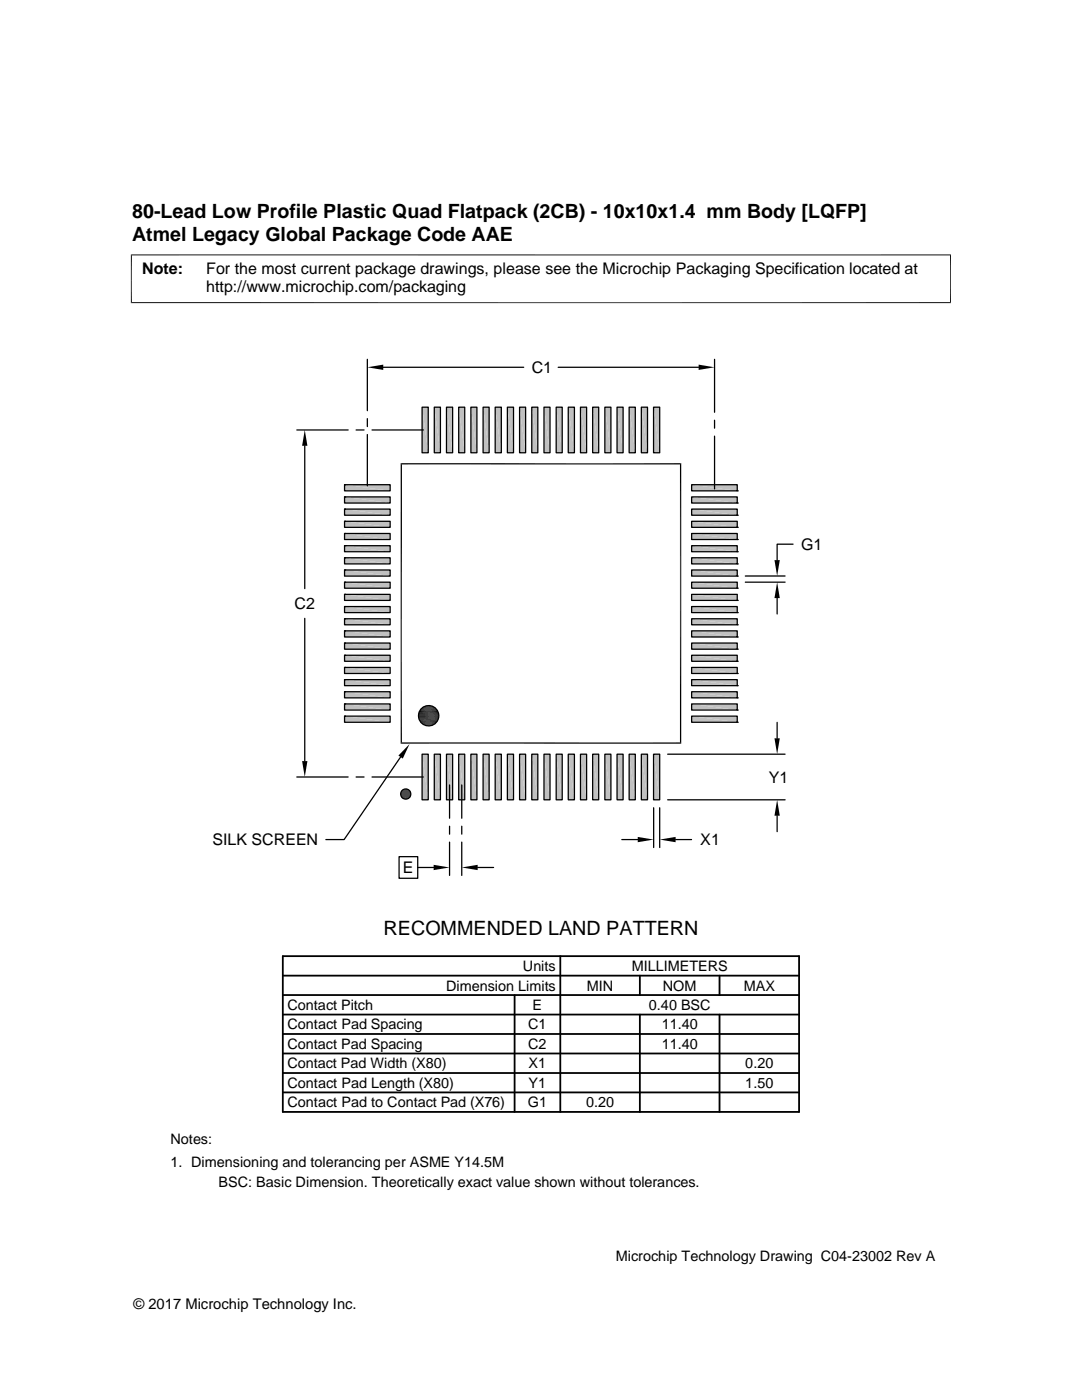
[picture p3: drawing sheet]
<svg xmlns="http://www.w3.org/2000/svg" width="216mm" height="279mm" viewBox="0 0 216 279" stroke-linecap="round" stroke-linejoin="round" font-family="sans-serif">
<g fill="#c0c0c0">
<path d="M130.4 81.3l1.2 9.1h-1.2z"/>
<path d="M130.4 81.3h1.2v9.1z"/>
<path d="M128 81.3l1.2 9.1h-1.2z"/>
<path d="M128 81.3h1.2v9.1z"/>
<path d="M125.5 81.3l1.3 9.1h-1.3z"/>
<path d="M125.5 81.3h1.3v9.1z"/>
<path d="M123.1 81.3l1.2 9.1h-1.2z"/>
<path d="M123.1 81.3h1.2v9.1z"/>
<path d="M120.7 81.3l1.2 9.1h-1.2z"/>
<path d="M120.7 81.3h1.2v9.1z"/>
<path d="M118.3 81.3l1.2 9.1h-1.2z"/>
<path d="M118.3 81.3h1.2v9.1z"/>
<path d="M115.8 81.3l1.3 9.1h-1.3z"/>
<path d="M115.8 81.3h1.3v9.1z"/>
<path d="M113.4 81.3l1.2 9.1h-1.2z"/>
<path d="M113.4 81.3h1.2v9.1z"/>
<path d="M111 81.3l1.2 9.1h-1.2z"/>
<path d="M111 81.3h1.2v9.1z"/>
<path d="M108.5 81.3l1.2 9.1h-1.2z"/>
<path d="M108.5 81.3h1.2v9.1z"/>
<path d="M106.1 81.3l1.2 9.1h-1.2z"/>
<path d="M106.1 81.3h1.2v9.1z"/>
<path d="M103.7 81.3l1.2 9.1h-1.2z"/>
<path d="M103.7 81.3h1.2v9.1z"/>
<path d="M101.2 81.3l1.3 9.1h-1.3z"/>
<path d="M101.2 81.3h1.3v9.1z"/>
<path d="M98.8 81.3l1.2 9.1h-1.2z"/>
<path d="M98.8 81.3h1.2v9.1z"/>
<path d="M96.4 81.3l1.2 9.1h-1.2z"/>
<path d="M96.4 81.3h1.2v9.1z"/>
<path d="M94 81.3l1.2 9.1h-1.2z"/>
<path d="M94 81.3h1.2v9.1z"/>
<path d="M91.5 81.3l1.2 9.1h-1.2z"/>
<path d="M91.5 81.3h1.2v9.1z"/>
<path d="M89.1 81.3l1.2 9.1h-1.2z"/>
<path d="M89.1 81.3h1.2v9.1z"/>
<path d="M86.7 81.3l1.2 9.1h-1.2z"/>
<path d="M86.7 81.3h1.2v9.1z"/>
<path d="M84.2 81.3l1.2 9.1h-1.2z"/>
<path d="M84.2 81.3h1.2v9.1z"/>
<path d="M138 96.7l9.1 1.3h-9.1z"/>
<path d="M138 96.7h9.1v1.3z"/>
<path d="M68.7 96.7l9.2 1.3h-9.2z"/>
<path d="M68.7 96.7h9.2v1.3z"/>
<path d="M138 99.2l9.1 1.2h-9.1z"/>
<path d="M138 99.2h9.1v1.2z"/>
<path d="M68.7 99.2l9.2 1.2h-9.2z"/>
<path d="M68.7 99.2h9.2v1.2z"/>
<path d="M138 101.6l9.1 1.2h-9.1z"/>
<path d="M138 101.6h9.1v1.2z"/>
<path d="M68.7 101.6l9.2 1.2h-9.2z"/>
<path d="M68.7 101.6h9.2v1.2z"/>
<path d="M138 104l9.1 1.2h-9.1z"/>
<path d="M138 104h9.1v1.2z"/>
<path d="M68.7 104l9.2 1.2h-9.2z"/>
<path d="M68.7 104h9.2v1.2z"/>
<path d="M138 106.5l9.1 1.2h-9.1z"/>
<path d="M138 106.5h9.1v1.2z"/>
<path d="M68.7 106.5l9.2 1.2h-9.2z"/>
<path d="M68.7 106.5h9.2v1.2z"/>
<path d="M138 108.9l9.1 1.2h-9.1z"/>
<path d="M138 108.9h9.1v1.2z"/>
<path d="M68.7 108.9l9.2 1.2h-9.2z"/>
<path d="M68.7 108.9h9.2v1.2z"/>
<path d="M138 111.3l9.1 1.2h-9.1z"/>
<path d="M138 111.3h9.1v1.2z"/>
<path d="M68.7 111.3l9.2 1.2h-9.2z"/>
<path d="M68.7 111.3h9.2v1.2z"/>
<path d="M138 113.7l9.1 1.3h-9.1z"/>
<path d="M138 113.7h9.1v1.3z"/>
<path d="M68.7 113.7l9.2 1.3h-9.2z"/>
<path d="M68.7 113.7h9.2v1.3z"/>
<path d="M138 116.2l9.1 1.2h-9.1z"/>
<path d="M138 116.2h9.1v1.2z"/>
<path d="M68.7 116.2l9.2 1.2h-9.2z"/>
<path d="M68.7 116.2h9.2v1.2z"/>
<path d="M138 118.6l9.1 1.2h-9.1z"/>
<path d="M138 118.6h9.1v1.2z"/>
<path d="M68.7 118.6l9.2 1.2h-9.2z"/>
<path d="M68.7 118.6h9.2v1.2z"/>
<path d="M138 121.1l9.1 1.2h-9.1z"/>
<path d="M138 121.1h9.1v1.2z"/>
<path d="M68.7 121.1l9.2 1.2h-9.2z"/>
<path d="M68.7 121.1h9.2v1.2z"/>
<path d="M138 123.5l9.1 1.2h-9.1z"/>
<path d="M138 123.5h9.1v1.2z"/>
<path d="M68.7 123.5l9.2 1.2h-9.2z"/>
<path d="M68.7 123.5h9.2v1.2z"/>
<path d="M138 125.9l9.1 1.2h-9.1z"/>
<path d="M138 125.9h9.1v1.2z"/>
<path d="M68.7 125.9l9.2 1.2h-9.2z"/>
<path d="M68.7 125.9h9.2v1.2z"/>
<path d="M138 128.3l9.1 1.3h-9.1z"/>
<path d="M138 128.3h9.1v1.3z"/>
<path d="M68.7 128.3l9.2 1.3h-9.2z"/>
<path d="M68.7 128.3h9.2v1.3z"/>
<path d="M138 130.8l9.1 1.2h-9.1z"/>
<path d="M138 130.8h9.1v1.2z"/>
<path d="M68.7 130.8l9.2 1.2h-9.2z"/>
<path d="M68.7 130.8h9.2v1.2z"/>
<path d="M138 133.2l9.1 1.2h-9.1z"/>
<path d="M138 133.2h9.1v1.2z"/>
<path d="M68.7 133.2l9.2 1.2h-9.2z"/>
<path d="M68.7 133.2h9.2v1.2z"/>
<path d="M138 135.6l9.1 1.2h-9.1z"/>
<path d="M138 135.6h9.1v1.2z"/>
<path d="M68.7 135.6l9.2 1.2h-9.2z"/>
<path d="M68.7 135.6h9.2v1.2z"/>
<path d="M138 138l9.1 1.3h-9.1z"/>
<path d="M138 138h9.1v1.3z"/>
<path d="M68.7 138l9.2 1.3h-9.2z"/>
<path d="M68.7 138h9.2v1.3z"/>
<path d="M138 140.5l9.1 1.2h-9.1z"/>
<path d="M138 140.5h9.1v1.2z"/>
<path d="M68.7 140.5l9.2 1.2h-9.2z"/>
<path d="M68.7 140.5h9.2v1.2z"/>
<path d="M138 142.9l9.1 1.2h-9.1z"/>
<path d="M138 142.9h9.1v1.2z"/>
<path d="M68.7 142.9l9.2 1.2h-9.2z"/>
<path d="M68.7 142.9h9.2v1.2z"/>
<path d="M130.4 150.5l1.2 9.1h-1.2z"/>
<path d="M130.4 150.5h1.2v9.1z"/>
<path d="M128 150.5l1.2 9.1h-1.2z"/>
<path d="M128 150.5h1.2v9.1z"/>
<path d="M125.5 150.5l1.3 9.1h-1.3z"/>
<path d="M125.5 150.5h1.3v9.1z"/>
<path d="M123.1 150.5l1.2 9.1h-1.2z"/>
<path d="M123.1 150.5h1.2v9.1z"/>
<path d="M120.7 150.5l1.2 9.1h-1.2z"/>
<path d="M120.7 150.5h1.2v9.1z"/>
<path d="M118.3 150.5l1.2 9.1h-1.2z"/>
<path d="M118.3 150.5h1.2v9.1z"/>
<path d="M115.8 150.5l1.3 9.1h-1.3z"/>
<path d="M115.8 150.5h1.3v9.1z"/>
<path d="M113.4 150.5l1.2 9.1h-1.2z"/>
<path d="M113.4 150.5h1.2v9.1z"/>
<path d="M111 150.5l1.2 9.1h-1.2z"/>
<path d="M111 150.5h1.2v9.1z"/>
<path d="M108.5 150.5l1.2 9.1h-1.2z"/>
<path d="M108.5 150.5h1.2v9.1z"/>
<path d="M106.1 150.5l1.2 9.1h-1.2z"/>
<path d="M106.1 150.5h1.2v9.1z"/>
<path d="M103.7 150.5l1.2 9.1h-1.2z"/>
<path d="M103.7 150.5h1.2v9.1z"/>
<path d="M101.2 150.5l1.3 9.1h-1.3z"/>
<path d="M101.2 150.5h1.3v9.1z"/>
<path d="M98.8 150.5l1.2 9.1h-1.2z"/>
<path d="M98.8 150.5h1.2v9.1z"/>
<path d="M96.4 150.5l1.2 9.1h-1.2z"/>
<path d="M96.4 150.5h1.2v9.1z"/>
<path d="M94 150.5l1.2 9.1h-1.2z"/>
<path d="M94 150.5h1.2v9.1z"/>
<path d="M91.5 150.5l1.2 9.1h-1.2z"/>
<path d="M91.5 150.5h1.2v9.1z"/>
<path d="M89.1 150.5l1.2 9.1h-1.2z"/>
<path d="M89.1 150.5h1.2v9.1z"/>
<path d="M86.7 150.5l1.2 9.1h-1.2z"/>
<path d="M86.7 150.5h1.2v9.1z"/>
<path d="M84.2 150.5l1.2 9.1h-1.2z"/>
<path d="M84.2 150.5h1.2v9.1z"/>
</g>
<g fill="none" stroke="#000" stroke-width=".25">
<path d="M73.3 71.7v10.3M76.5 73.3h28M111.4 73.3h28M142.6 71.7v10.6M59.2 85.8h10.3M60.8 89v28.5M68.7 96.7h9.2v1.3h-9.2zM68.7 96.7h.1M68.7 99.2h9.2v1.2h-9.2zM68.7 99.2h.1M71.1 85.8h1.5M73.3 83.5v1.6"/>
<path d="M73.3 86.7v10.3M74.2 85.8h10.3M79.9 92.6h56M80.1 92.4v56M84.2 81.3h1.2v9.1h-1.2zM86.7 81.3h1.2v9.1h-1.2zM89.1 81.3h1.2v9.1h-1.2zM91.5 81.3h1.2v9.1h-1.2zM94 81.3h1.2v9.1h-1.2zM96.4 81.3h1.2v9.1h-1.2zM98.8 81.3h1.2v9.1h-1.2zM101.2 81.3h1.3v9.1h-1.3z"/>
<path d="M103.7 81.3h1.2v9.1h-1.2zM106.1 81.3h1.2v9.1h-1.2zM108.5 81.3h1.2v9.1h-1.2zM111 81.3h1.2v9.1h-1.2zM113.4 81.3h1.2v9.1h-1.2zM115.8 81.3h1.3v9.1h-1.3zM118.3 81.3h1.2v9.1h-1.2zM120.7 81.3h1.2v9.1h-1.2zM123.1 81.3h1.2v9.1h-1.2zM125.5 81.3h1.3v9.1h-1.3zM128 81.3h1.2v9.1h-1.2zM130.4 81.3h1.2v9.1h-1.2z"/>
<path d="M135.8 92.4v56M138 99.2h9.1v1.2h-9.1zM138 96.7h9.1v1.3h-9.1zM142.6 83.9v1.5M142.6 87v10.6M147.1 98h.1M68.7 101.6h9.2v1.2h-9.2zM68.7 101.6h.1M68.7 104h9.2v1.2h-9.2zM68.7 104h.1M68.7 106.5h9.2v1.2h-9.2zM68.7 106.5h.1"/>
<path d="M68.7 108.9h9.2v1.2h-9.2zM68.7 108.9h.1M68.7 111.3h9.2v1.2h-9.2zM68.7 111.3h.1M68.7 113.7h9.2v1.3h-9.2zM68.7 113.7h.1M68.7 116.2h9.2v1.2h-9.2zM68.7 116.2h.1M68.7 118.6h9.2v1.2h-9.2zM68.7 118.6h.1M138 118.6h9.1v1.2h-9.1zM138 116.2h9.1v1.2h-9.1z"/>
<path d="M138 113.7h9.1v1.3h-9.1zM138 111.3h9.1v1.2h-9.1zM138 108.9h9.1v1.2h-9.1zM138 106.5h9.1v1.2h-9.1zM138 104h9.1v1.2h-9.1zM138 101.6h9.1v1.2h-9.1zM147.1 119.8h.1M147.1 117.4h.1M147.1 115h.1M147.1 112.5h.1M147.1 110.1h.1M147.1 107.7h.1"/>
<path d="M147.1 105.2h.1M147.1 102.8h.1M147.1 100.4h.1M148.7 116.2h8M148.7 115h8M155.1 119.4v3.1M158.2 108.6h-3.1v3.2M60.8 123.4v28.5M68.7 121.1h9.2v1.2h-9.2zM68.7 121.1h.1M68.7 123.5h9.2v1.2h-9.2zM68.7 123.5h.1"/>
<path d="M68.7 125.9h9.2v1.2h-9.2zM68.7 125.9h.1M68.7 128.3h9.2v1.3h-9.2zM68.7 128.3h.1M68.7 130.8h9.2v1.2h-9.2zM68.7 130.8h.1M68.7 133.2h9.2v1.2h-9.2zM68.7 133.2h.1M68.7 135.6h9.2v1.2h-9.2zM68.7 135.6h.1M68.7 138h9.2v1.3h-9.2zM68.7 138h.1"/>
<path d="M138 138h9.1v1.3h-9.1zM138 135.6h9.1v1.2h-9.1zM138 133.2h9.1v1.2h-9.1zM138 130.8h9.1v1.2h-9.1zM138 128.3h9.1v1.3h-9.1zM138 125.9h9.1v1.2h-9.1zM138 123.5h9.1v1.2h-9.1zM138 121.1h9.1v1.2h-9.1zM147.1 139.3h.1M147.1 136.8h.1M147.1 134.4h.1M147.1 132h.1"/>
<path d="M147.1 129.6h.1M147.1 127.1h.1M147.1 124.7h.1M147.1 122.3h.1M59.2 155.1h10.3M68.7 140.5h9.2v1.2h-9.2zM68.7 140.5h.1M68.7 142.9h9.2v1.2h-9.2zM68.7 142.9h.1M71.1 155.1h1.5M74.2 155.1h10.3M79.9 151.1l-11.2 16.5h-3.7"/>
<path d="M79.9 148.3h56M84.2 150.5h1.2v9.1h-1.2zM86.7 150.5h1.2v9.1h-1.2zM89.1 150.5h1.2v9.1h-1.2zM89.7 156.7v6.6M91.5 150.5h1.2v9.1h-1.2zM92.1 156.7v6.6M94 150.5h1.2v9.1h-1.2zM96.4 150.5h1.2v9.1h-1.2zM98.8 150.5h1.2v9.1h-1.2zM101.2 150.5h1.3v9.1h-1.3zM103.7 150.5h1.2v9.1h-1.2z"/>
<path d="M106.1 150.5h1.2v9.1h-1.2zM108.5 150.5h1.2v9.1h-1.2zM111 150.5h1.2v9.1h-1.2zM113.4 150.5h1.2v9.1h-1.2zM115.8 150.5h1.3v9.1h-1.3zM118.3 150.5h1.2v9.1h-1.2zM120.7 150.5h1.2v9.1h-1.2zM123.1 150.5h1.2v9.1h-1.2zM125.5 150.5h1.3v9.1h-1.3zM128 150.5h1.2v9.1h-1.2zM130.4 150.5h1.2v9.1h-1.2zM133.2 159.6h23.5"/>
<path d="M133.2 150.5h23.5M138 142.9h9.1v1.2h-9.1zM138 140.5h9.1v1.2h-9.1zM147.1 144.1h.1M147.1 141.7h.1M155.1 144.2v3.1M79.6 171h3.8v4.3h-3.8zM83.4 173.1h3.1M89.7 164.9v1.6M89.7 168.1v6.6M92.1 164.9v1.6M92.1 168.1v6.6"/>
<path d="M95.3 173.1h3.2M124.1 167.6h3.2M130.4 161.2v7.9M131.6 161.2v7.9M134.8 167.6h3.2M155.1 162.8v3.2"/>
<circle cx="81" cy="158.5" r="1.02"/>
<circle cx="85.5" cy="142.8" r="2.03"/>
</g>
<g fill="none" stroke="#000" stroke-width=".36">
<path d="M56.4 194.7h103M56.4 190.8h103v31.1h-103zM56.4 198.6h103M102.7 198.6v23.3M111.8 190.8v31.1M127.7 194.7v3.9M143.6 194.7v3.9M56.4 202.5h103M56.4 206.4h103M56.4 214.1h103M56.4 210.2h103M56.4 218h103"/>
<path d="M127.7 202.5v19.4M143.6 202.5v19.4"/>
</g>
<g fill="none" stroke="#000" stroke-width=".2">
<path d="M26.1 50.9h163.7M26.2 50.8v9.7M189.7 50.8v9.7M26.1 60.4h163.7M79.9 158.3h2.1M79.9 158.4h2.1M79.9 158.5h2.1M79.9 158.6h2.1M83.5 142.7h4.1M83.5 143.1h4M83.5 142.5h4M83.5 142.4h4"/>
<path d="M83.5 143.3h4M83.6 142.2h3.9M83.6 143.5h3.9M83.7 143.7h3.7M83.7 142h3.7M83.7 143.8h3.6M83.7 141.8h3.6M83.8 141.7h3.4M83.8 144h3.4M83.9 144.2h3.2M83.9 141.5h3.2M84.1 141.4h2.9"/>
<path d="M84.1 144.3h2.9M84.2 144.4h2.6M84.2 141.2h2.6M84.4 141.1h2.3M84.4 144.6h2.3M84.5 141h2M84.5 144.7h2"/>
</g>
<g fill="#000">
<path d="M73.3 73.3l3.2-.5v1zM139.4 72.8l3.2 .5-3.2 .5zM60.8 85.8l.5 3.2h-1zM155.1 116.2l.5 3.2h-1.1zM154.5 111.8h1.1l-.5 3.2zM60.3 151.9h1l-.5 3.2zM81.7 148.5l-1.3 2.9-.9-.6zM80 158.7l1.9 .1zM80 158.7h2zM80 158.2l2 .1h-2zM80 158.2h1.9l.1 .1zM80 158.8h1.9z"/>
<path d="M80 158.1l1.9 .1zM80 158.8l1.9 .1h-1.8zM80 158.8h1.9v.1zM80.1 158l1.8 .1zM80.1 158.9l1.7 .1zM80.1 158.9h1.8zM80.1 157.9l1.8 .1h-1.8zM80.1 157.9l1.8 .1zM80.1 159l1.6 .1zM80.1 159h1.7zM80.2 157.8l1.6 .1zM80.2 159.1l1.5 .1z"/>
<path d="M80.2 159.1h1.5zM80.2 157.8h1.5zM80.2 159.2h1.4zM80.2 159.2h1.5zM80.3 157.7l1.4 .1h-1.5zM80.3 157.7l1.4 .1zM80.3 159.2l1.3 .1zM80.3 159.2h1.3zM80.3 157.7h1.3zM80.4 157.6l1.2 .1zM80.4 159.3h1.1zM80.4 159.3h1.2z"/>
<path d="M80.4 157.6h1.2zM80.5 157.6h1.1zM80.5 159.3l.9 .1zM80.5 159.3h1zM80.5 157.6h1zM80.6 157.5l.9 .1zM80.6 159.4h.7zM80.6 159.4h.8zM80.6 157.5h.8zM80.6 159.4h.6zM80.6 157.5h.7zM80.8 157.5h.5z"/>
<path d="M80.8 159.4l.3 .1zM80.8 159.4h.4zM80.8 157.5h.4zM80.8 159.5h.3zM80.8 157.5h.3zM84.5 144.6l1.9 .1zM84.7 141l1.8 .1zM84.7 144.7l1.5 .1zM84.7 144.7h1.7zM84.7 141h1.7zM84.9 140.9l1.5 .1zM84.9 144.8h1.1z"/>
<path d="M84.9 144.8h1.3zM84.9 140.9h1.3zM85.1 140.9h1.1zM85.1 144.8h.6zM85.1 144.8h.9zM85.1 140.9h.9zM85.2 140.8l.8 .1zM85.2 144.8h.5zM85.2 140.8h.5zM154.5 147.3h1.1l-.5 3.2zM86.5 172.6l3.2 .5-3.2 .6zM92.1 173.1l3.2-.5v1.1z"/>
<path d="M127.3 167l3.1 .6-3.1 .5zM131.6 167.6l3.2-.6v1.1zM155.1 159.6l.5 3.2h-1.1z"/>
</g>
<path d="M83.5 142.9h4.1" fill="none" stroke="#000" stroke-width=".21"/>
<g font-size="3.9">
<text x="26.4" y="43.5">80-Lead Low Profile Plastic Quad Flatpack (2CB) - 10x10x1.4 mm Body [LQFP]</text>
<text x="26.4" y="48">Atmel Legacy Global Package Code AAE</text>
<text x="76.5" y="186.7">RECOMMENDED LAND PATTERN</text>
</g>
<g font-size="3.2">
<text x="28.4" y="54.6">Note:</text>
<text x="41.1" y="58.3">http://www.microchip.com/packaging</text>
<text x="41.1" y="54.6">For the most current package drawings, please see the Microchip Packaging Specification located at</text>
<text x="106.1" y="74.4">C1</text>
<text x="159.9" y="109.7">G1</text>
<text x="58.8" y="121.6">C2</text>
<text x="153.4" y="156.2">Y1</text>
<text x="42.4" y="168.7">SILK SCREEN</text>
<text x="139.7" y="168.7">X1</text>
<text x="80.4" y="174.3">E</text>
</g>
<g font-size="2.9">
<text x="89" y="197.7">Dimension Limits</text>
<text x="104.3" y="193.8">Units</text>
<text x="117.1" y="197.7">MIN</text>
<text x="126" y="193.8">MILLIMETERS</text>
<text x="132.3" y="197.7">NOM</text>
<text x="148.4" y="197.7">MAX</text>
<text x="57.3" y="201.6">Contact Pitch</text>
<text x="106.3" y="201.6">E</text>
<text x="129.5" y="201.6">0.40 BSC</text>
<text x="57.3" y="209.3">Contact Pad Spacing</text>
<text x="57.3" y="205.4">Contact Pad Spacing</text>
<text x="105.4" y="209.3">C2</text>
<text x="105.4" y="205.4">C1</text>
<text x="132" y="205.4">11.40</text>
<text x="132" y="209.3">11.40</text>
<text x="57.3" y="213.2">Contact Pad Width (X80)</text>
<text x="105.5" y="213.2">X1</text>
<text x="148.7" y="213.2">0.20</text>
<text x="57.3" y="221">Contact Pad to Contact Pad (X76)</text>
<text x="57.3" y="217.1">Contact Pad Length (X80)</text>
<text x="105.3" y="221">G1</text>
<text x="105.5" y="217.1">Y1</text>
<text x="116.9" y="221">0.20</text>
<text x="148.7" y="217.1">1.50</text>
<text x="34" y="228.3">Notes:</text>
<text x="34" y="232.9">1. Dimensioning and tolerancing per ASME Y14.5M</text>
<text x="43.6" y="236.9">BSC: Basic Dimension. Theoretically exact value shown without tolerances.</text>
<text x="122.9" y="251.7">Microchip Technology Drawing C04-23002 Rev A</text>
<text x="26.6" y="261.3">© 2017 Microchip Technology Inc.</text>
</g>
</svg>
